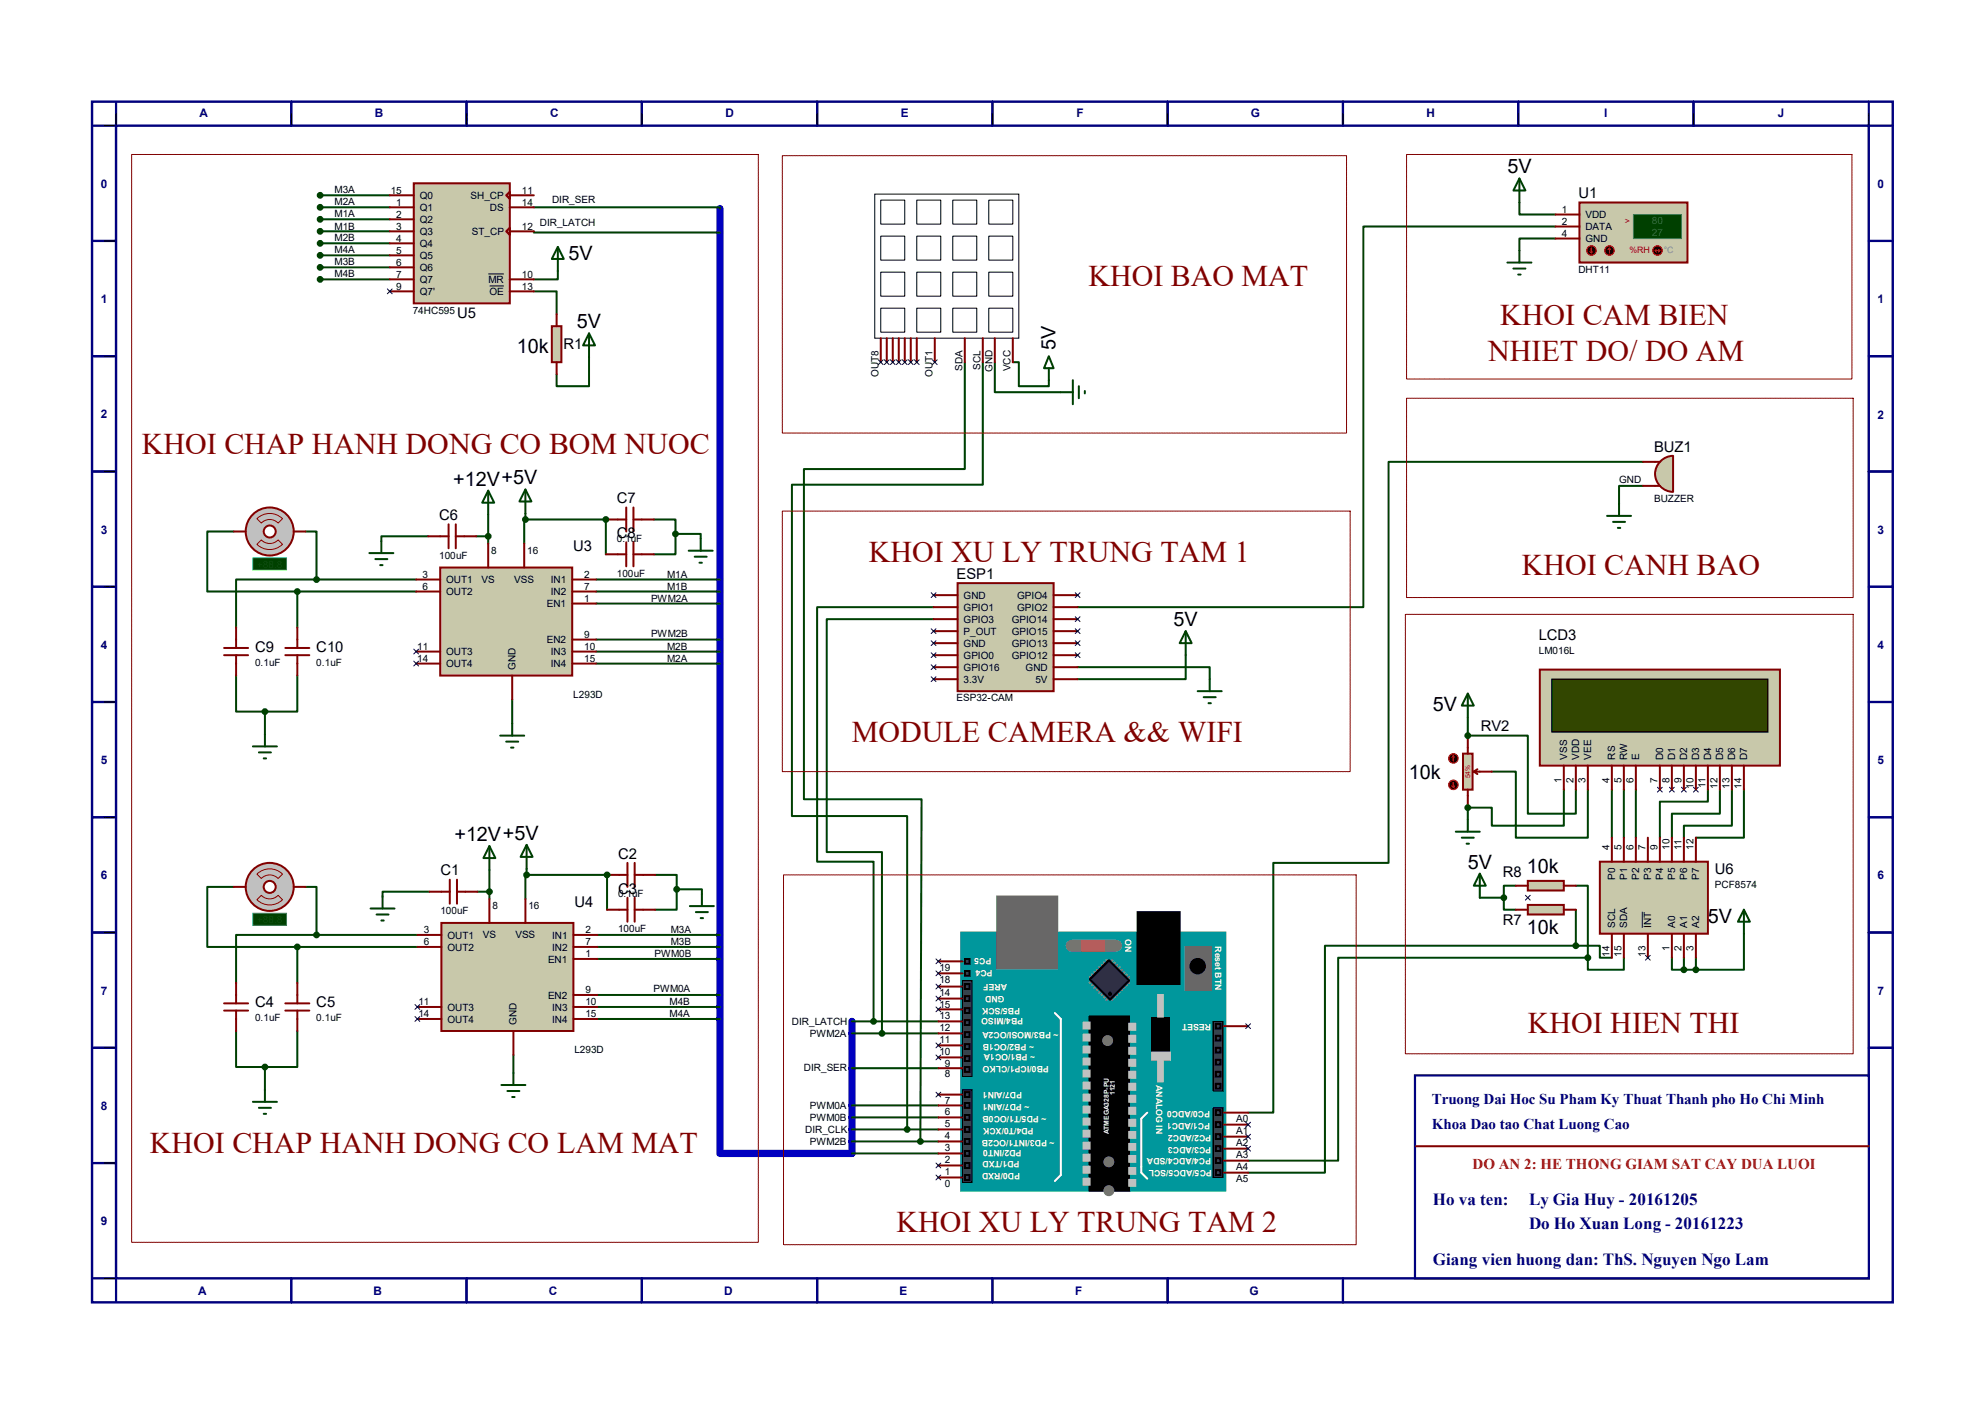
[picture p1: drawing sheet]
<svg xmlns="http://www.w3.org/2000/svg" width="420mm" height="297mm" viewBox="0 0 420 297" stroke-linecap="round" stroke-linejoin="round" font-family="sans-serif">
<path d="M19.5 21.5h381v254h-381zM24.6 26.6h370.8v243.8h-370.8z" fill="none" stroke="#000080" stroke-width=".51"/>
<g fill="none" stroke="#000080" stroke-width=".47">
<path d="M24.6 21.5v5.1h-5.1M61.6 21.5v5.1M98.7 21.5v5.1M135.8 21.5v5.1M172.9 21.5v5.1M210 21.5v5.1M247.1 21.5v5.1M284.1 21.5v5.1M321.2 21.5v5.1M358.3 21.5v5.1M395.4 21.5v5.1h5.1M19.5 51h5.1"/>
<path d="M395.4 51h5.1M19.5 75.4h5.1M395.4 75.4h5.1M19.5 99.7h5.1M395.4 99.7h5.1M19.5 124.1h5.1M395.4 124.1h5.1M19.5 148.5h5.1M395.4 148.5h5.1M19.5 172.9h5.1M395.4 172.9h5.1M19.5 197.3h5.1"/>
<path d="M395.4 197.3h5.1M19.5 221.7h5.1M395.4 221.7h5.1M19.5 246h5.1M19.5 270.4h5.1v5.1M61.6 270.4v5.1M98.7 270.4v5.1M135.8 270.4v5.1M172.9 270.4v5.1M210 270.4v5.1M247.1 270.4v5.1M284.1 270.4v5.1"/>
</g>
<g fill="none" stroke="#000" stroke-width=".21">
<path d="M22 26.6h2.3M24.6 24v2.3M61.6 24l.1 2.3M98.7 24l.1 2.3M135.8 24v2.3M172.9 24v2.3M210 24v2.3M247.1 24v2.3M284.1 24l.1 2.3M321.2 24l.1 2.3M358.3 24l.1 2.3M395.4 24v2.3"/>
<path d="M22 51h2.3M22 75.4h2.3M22 99.7h2.3M22 124.1h2.3M22 148.5h2.3M22 172.9h2.3M22 197.3h2.3M22 221.7h2.3M22 246h2.3M22 270.4h2.3"/>
</g>
<path d="M152.3 44.1v199.9h28v-27.9" fill="none" stroke="#0000c0" stroke-width="1.5"/>
<g fill="none" stroke="#004000" stroke-width=".42">
<path d="M67.7 41.3h14.8M67.7 43.9h14.8M67.7 46.4h14.8M67.7 48.9h14.8M67.7 51.5h14.8M67.7 54h14.8M67.7 56.6h14.8M67.7 59.1h14.8M118 57.3v1.8h-5.1M321.5 42.8v2.6h7.6M329.1 47.9h-40.6v80.5h-60.5M329.1 50.5h-7.6v2.5"/>
<path d="M112.9 61.6h4.9v4.9M124.6 75.6v6.1h-6.8v-2.5M210.5 76.6v6.4h14M214.3 76.6h1.3v5.1h6.3v-1.3M347.6 97.7h-53.8v84.8h-24.4v52.9h-5.3M347.6 102.8h-5v3.8M250.9 138.6v5.1h-22.9M228 141.1h27.9v2.6M128.4 185.1v7.3M108.6 223.2v3.8"/>
</g>
<circle cx="128.4" cy="185.1" r=".21" fill="#004000"/>
<g fill="none" stroke="#004000" stroke-width=".42">
<path d="M128.2 109.9v7.4M108.4 148v5.1M49.4 187.6h-5.5v12.7h19M64.7 187.6h2.3v10.2M67 197.8h-17v10.1M67 197.8h21.3M90.8 188.6h-9.9v1.1M101 188.6h2.5M103.5 184.1v6.1M111.4 185.1h-.2v5.1M111.4 185.1h17M111.4 183.8v1.3"/>
<path d="M138.6 185.1h4.6v3M143.2 188.1v4.3h-4.6M143.2 188.1h5.3v1M50 218.1v7.6h6M62.9 218.1v7.6h-6.9M62.9 200.3h25.4M62.9 200.3v7.6M56 225.7v4.8"/>
</g>
<circle cx="128.2" cy="109.9" r=".21" fill="#004000"/>
<g fill="none" stroke="#004000" stroke-width=".42">
<path d="M49.4 112.4h-5.5v12.7h19M64.7 112.4h2.3v10.2M90.6 113.5h-9.9v1M100.8 113.5h2.5M103.3 108.9v6.1M111.2 109.9h-.3v5.1M111.2 109.9h17M111.2 108.6v1.3M138.3 109.9h4.6v3M142.9 112.9v4.4h-4.6M142.9 112.9h5.4v1.1M62.9 125.1h25.2"/>
<path d="M62.9 125.1v7.7M67 122.6h-17v10.2M67 122.6h21.1M50 142.9v7.6h6M56 150.5v4.9M62.9 142.9v7.6h-6.9M310.6 151.8v3.8M313.1 189.9h5.1M318.2 189.9v2.5h2.5M320.7 187.4h-2.5v2.5"/>
</g>
<circle cx="310.6" cy="155.6" r=".21" fill="#004000"/>
<path d="M310.6 170.9v2.5" fill="none" stroke="#004000" stroke-width=".42"/>
<circle cx="310.6" cy="170.9" r=".21" fill="#004000"/>
<g fill="none" stroke="#004000" stroke-width=".42">
<path d="M112.9 48.9v.3h39.4M112.9 43.9h39.4v.2M204.1 76.6v22.6h-34v69.9h24.9l-.3 72.4M207.9 76.6v25.9h-40.3v70.1h24.3v66.3M126.2 122.6h26.1M126.2 137.8h26.1M126.2 135.3h26.1M126.2 127.7h26.1M126.2 125.1h26.1M197.5 131h-22.6v49.3h11.7v38.3M197.5 128.4h-24.6v53.9h11.9v33.8M126.2 140.4h26.1"/>
<path d="M310.6 155.6h12.7v16.5h10.1v-5.1M315.6 163.2h5.1v14h15.3v-10.2M330.9 167v7.7h-15.3v-3.8h-5M341 167v10.2M343.6 167v10.2M346.1 167v10.2M361.4 167v2.6h-10.2v7.6M363.9 167v5.1h-10.2v5.1M366.4 167v7.7h-10.1v2.5M369 167v10.2h-10.2M126.4 197.8h25.9M333.4 187.4h2.6v15.2"/>
<path d="M333.4 192.4v7.7M369 197.5v7.6h-10.2M126.4 200.3h25.9M126.4 202.9h25.9M126.4 210.5h25.9M126.4 213h25.9M126.4 215.6h25.9M180.3 218.6h18.2M180.3 216.1h18.2M333.4 200.1h5.1v2.5h2.5M333.4 200.1h-53.1v48h-16.2M336 202.6v2.5h7.6v-2.5"/>
<path d="M336 202.6h-52.9v42.9h-19M353.7 202.6v2.5h2.6M356.3 202.6v2.5M356.3 205.1h2.5M358.8 202.6v2.5M180.3 226h18.2M180.3 233.8h18.2M180.3 236.4h18.2M180.3 238.9h18.2M180.3 244h18.2M180.3 241.5h18.2"/>
</g>
<path d="M202.6 123.4h20.3v22.8h-20.3z" fill="#c8c8aa" stroke="#800000" stroke-width=".42"/>
<g fill="none" stroke="#800000" stroke-width=".42">
<path d="M197.5 125.9h5.1M197.5 128.4h5.1M197.5 131h5.1M197.5 133.5h5.1M197.5 136.1h5.1M197.5 138.6h5.1M222.9 125.9h5.1M222.9 128.4h5.1M222.9 131h5.1M222.9 133.5h5.1M222.9 136.1h5.1M222.9 138.6h5.1"/>
<path d="M197.5 141.1h5.1M197.5 143.7h5.1M222.9 141.1h5.1M222.9 143.7h5.1"/>
</g>
<path d="M334.2 42.8h22.8v12.7h-22.8z" fill="#c8c8aa" stroke="#800000" stroke-width=".42"/>
<path d="M345.6 45.4h10.2v5.1h-10.2z" fill="#004000" stroke="#0f0" stroke-width=".21"/>
<path d="M329.1 47.9h5.1M329.1 45.4h5.1M329.1 50.5h5.1" fill="none" stroke="#800000" stroke-width=".42"/>
<circle cx="340.5" cy="53" r="1.02" fill="#400000" stroke="#f00" stroke-width=".21"/>
<path d="M340.5 52.5l-.2 .2M340.5 52.5l.3 .2M340.5 52.5v1" fill="none" stroke="#f00" stroke-width=".21"/>
<circle cx="336.7" cy="53" r="1.02" fill="#400000" stroke="#f00" stroke-width=".21"/>
<path d="M336.5 53.3l.2 .2M336.7 52.5v1M337 53.3l-.3 .2" fill="none" stroke="#f00" stroke-width=".21"/>
<circle cx="350.7" cy="53" r="1.02" fill="#400000" stroke="#f00" stroke-width=".21"/>
<path d="M350.2 53h1M350.2 53l.2 .3M350.4 52.7l-.2 .3M350.9 52.7l.3 .3M351.2 53l-.3 .3" fill="none" stroke="#f00" stroke-width=".21"/>
<path d="M321.5 37.8l1.2 2.5h-2.5zM321.5 37.8v5M318.9 55.5h5.1M320.2 56.8h2.5M321.2 58.1h.5M321.5 53v2.5M250.9 133.5l1.2 2.6h-2.5zM250.9 133.5v5.1M253.4 146.2h5.1M254.7 147.5h2.5M255.7 148.8h.5M255.9 143.7v2.5" fill="none" stroke="#004000" stroke-width=".42"/>
<path d="M351.3 97.6a3.8 3.8 0 0 1 2.7-1.2v7.7a3.8 3.8 0 0 1-3.5-2.4 3.8 3.8 0 0 1 .8-4.1z" fill="#c8c8aa" stroke="#800000" stroke-width=".42"/>
<g fill="none" stroke="#800000" stroke-width=".42">
<path d="M186.4 71.5v5.1M187.6 71.5v5.1M188.9 71.5v5.1M190.2 71.5v5.1M191.4 71.5v5.1M192.7 71.5v5.1M194 71.5v5.1M197.8 71.5v5.1M204.1 71.5v5.1M207.9 71.5v5.1M210.5 71.5v5.1M214.3 71.5v5.1"/>
<path d="M347.6 97.7h3.6M347.6 102.8h3.6"/>
</g>
<path d="M221.9 75.4l1 2.5h-2zM221.9 77.9v2.5M224.5 83h2.5M227 80.4v5.1M228.3 81.7v2.5M229.5 82.7v.5M340 109.1h5.1M341.3 110.4h2.5M342.3 111.7h.5M342.6 106.6v2.5" fill="none" stroke="#004000" stroke-width=".42"/>
<g fill="none" stroke="#000" stroke-width=".21">
<path d="M185.1 41.1h30.5v30.4h-30.5zM186.4 57.6h5v5.1h-5zM186.4 42.3h5v5.1h-5zM186.4 50h5v5h-5zM194 42.3h5.1v5.1h-5.1zM194 57.6h5.1v5.1h-5.1zM194 50h5.1v5h-5.1zM201.6 42.3h5.1v5.1h-5.1zM201.6 50h5.1v5h-5.1zM201.6 57.6h5.1v5.1h-5.1zM209.2 42.3h5.1v5.1h-5.1zM209.2 50h5.1v5h-5.1z"/>
<path d="M209.2 57.6h5.1v5.1h-5.1zM186.4 65.2h5v5.1h-5zM194 65.2h5.1v5.1h-5.1zM201.6 65.2h5.1v5.1h-5.1zM209.2 65.2h5.1v5.1h-5.1z"/>
</g>
<path d="M203.4 197.3h55.8v54.6h-55.8z" fill="#00979c" stroke="#00979c" stroke-width=".42"/>
<g fill="#686767" stroke="#686767" stroke-width=".42">
<path d="M211 189.7h12.7v15.2h-12.7z"/>
<path d="M250.9 200.3h5.3v9.2h-5.3z"/>
</g>
<g fill="#000" stroke="#000" stroke-width=".42">
<path d="M240.7 193h8.9v15.2h-8.9zM230.5 215.1h8.4v36.8h-8.4zM243.8 215.3h3.5v8.9h-3.5z"/>
<circle cx="253.4" cy="204.4" r="1.52"/>
</g>
<path d="M223.2 214.3l1.3 1.3v33l-1.3 1.3M242.7 235.4l-1.2 1.2v11.5l1.2 1.2" fill="none" stroke="#fff" stroke-width=".42"/>
<g fill="#c0c0c0" stroke="#c0c0c0" stroke-width=".42">
<path d="M229.3 216.3h1.2v1.3h-1.2z"/>
<path d="M229.3 218.9h1.2v1.2h-1.2z"/>
<path d="M229.3 221.4h1.2v1.3h-1.2z"/>
<path d="M229.3 223.9h1.2v1.3h-1.2z"/>
<path d="M229.3 226.5h1.2v1.3h-1.2z"/>
<path d="M229.3 229h1.2v1.3h-1.2z"/>
<path d="M229.3 231.6h1.2v1.2h-1.2z"/>
<path d="M229.3 234.1h1.2v1.3h-1.2z"/>
<path d="M229.3 236.6h1.2v1.3h-1.2z"/>
<path d="M229.3 239.2h1.2v1.3h-1.2z"/>
<path d="M229.3 241.7h1.2v1.3h-1.2z"/>
<path d="M229.3 244.3h1.2v1.2h-1.2z"/>
<path d="M229.3 246.8h1.2v1.3h-1.2z"/>
<path d="M229.3 249.3h1.2v1.3h-1.2z"/>
<path d="M238.9 216.6h1.3v1.2h-1.3z"/>
<path d="M238.9 219.1h1.3v1.3h-1.3z"/>
<path d="M238.9 221.7h1.3v1.2h-1.3z"/>
<path d="M238.9 224.2h1.3v1.3h-1.3z"/>
<path d="M238.9 226.7h1.3v1.3h-1.3z"/>
<path d="M238.9 229.3h1.3v1.2h-1.3z"/>
<path d="M238.9 231.8h1.3v1.3h-1.3z"/>
<path d="M238.9 234.4h1.3v1.2h-1.3z"/>
<path d="M238.9 236.9h1.3v1.3h-1.3z"/>
<path d="M238.9 239.4h1.3v1.3h-1.3z"/>
<path d="M238.9 242h1.3v1.2h-1.3z"/>
<path d="M238.9 244.5h1.3v1.3h-1.3z"/>
<path d="M238.9 247.1h1.3v1.2h-1.3z"/>
<path d="M238.9 249.6h1.3v1.3h-1.3z"/>
<path d="M243.8 222.7h3.8v1.5h-3.8z"/>
<path d="M245 210.5h1v4.6h-1z"/>
<path d="M245 224.2h1v4.6h-1z"/>
</g>
<path d="M226.7 200.1h9.4" fill="none" stroke="#757575" stroke-width="2.5"/>
<path d="M229 199.1h4.6v2h-4.6z" fill="#ff8000" stroke="#ff8000" stroke-width=".42"/>
<g fill="none" stroke="#808080" stroke-width=".47">
<path d="M230.5 206.7l.6 .5M231.1 207.4l-.6 .5M231.1 206.2l.5 .5M231.6 207.9l-.5 .5M231.6 205.7l.5 .5M232.1 208.4l-.5 .6M232.1 205.1l.5 .6M232.6 209l-.5 .5M232.6 204.6l.5 .5M233.1 209.5l-.5 .5M233.1 204.1l.5 .5M233.6 210l-.5 .5"/>
<path d="M233.6 203.6l.5 .5M234.1 210.5l-.5 .5M234.1 203.1l.5 .5M234.6 211l-.5 .5M234.9 211l.5 .5M235.4 203.1l-.5 .5M235.4 210.5l.5 .5M235.9 203.6l-.5 .5M235.9 210l.5 .5M236.4 204.1l-.5 .5M236.4 209.5l.5 .5M236.9 204.6l-.5 .5"/>
<path d="M236.9 209l.5 .5M237.4 205.1l-.5 .6M237.4 208.4l.5 .6M237.9 205.7l-.5 .5M237.9 207.9l.5 .5M238.4 206.2l-.5 .5M238.4 207.4l.5 .5M238.9 206.7l-.5 .5"/>
</g>
<path d="M230.5 207.2l4.1-4.1 4.3 4.3-4 4.1z" fill="#2c2c2c" stroke="#000" stroke-width=".42"/>
<circle cx="234.9" cy="210.2" r=".3" fill="#000" stroke="#000" stroke-width=".21"/>
<path d="M203.6 207.4h2.1v20.4h-2.1z" fill="#464646" stroke="#000" stroke-width=".25"/>
<circle cx="234.6" cy="245.8" r="1.06" fill="#757575" stroke="#757575" stroke-width=".21"/>
<g fill="#464646" stroke="#000" stroke-width=".42">
<path d="M204.1 208.2h1v1h-1z"/>
<path d="M204.1 213.3h1v1h-1z"/>
<path d="M204.1 215.8h1v1h-1z"/>
<path d="M204.1 218.4h1v1h-1z"/>
<path d="M204.1 220.9h1v1h-1z"/>
<path d="M204.1 223.4h1v1.1h-1z"/>
<path d="M204.1 210.7h1v1.1h-1z"/>
<path d="M204.1 225.7h1v1h-1z"/>
</g>
<g fill="#757575" stroke="#757575" stroke-width=".21">
<circle cx="234.4" cy="220.1" r="1.06"/>
<circle cx="234.6" cy="251.9" r="1.06"/>
</g>
<g fill="#464646" stroke="#000" stroke-width=".25">
<path d="M256.7 216.1h2v14.7h-2z"/>
<path d="M203.6 230.5h2.1v19.6h-2.1z"/>
<path d="M256.7 234.4h2v14.7h-2z"/>
</g>
<g fill="#464646" stroke="#000" stroke-width=".42">
<path d="M257.2 219.1h1v1h-1z"/>
<path d="M257.2 224.2h1v1h-1z"/>
<path d="M257.2 229.3h1v1h-1z"/>
<path d="M257.2 226.7h1v1.1h-1z"/>
<path d="M257.2 221.7h1v1h-1z"/>
<path d="M257.2 216.6h1v1h-1z"/>
<path d="M204.1 231.1h1v1h-1z"/>
<path d="M204.1 233.3h1v1.1h-1z"/>
<path d="M204.1 235.9h1v1h-1z"/>
<path d="M204.1 238.4h1v1h-1z"/>
<path d="M204.1 241h1v1h-1z"/>
<path d="M204.1 243.5h1v1h-1z"/>
<path d="M204.1 246h1v1.1h-1z"/>
<path d="M204.1 248.6h1v1h-1z"/>
<path d="M257.2 234.9h1v1h-1z"/>
<path d="M257.2 237.4h1v1h-1z"/>
<path d="M257.2 239.9h1v1.1h-1z"/>
<path d="M257.2 242.5h1v1h-1z"/>
<path d="M257.2 245h1v1h-1z"/>
<path d="M257.2 247.6h1v1h-1z"/>
<path d="M204.1 205.4h1v1h-1z"/>
<path d="M204.1 202.9h1v1h-1z"/>
</g>
<g fill="none" stroke="#800000" stroke-width=".42">
<path d="M198.5 218.6h5.1M198.5 216.1h5.1M198.5 213.5h5.1M198.5 208.7h5.1M198.5 211.2h5.1M198.5 205.9h5.1M198.5 203.4h5.1M259 217.1h5.1M198.5 238.9h5.1M198.5 236.4h5.1M198.5 233.8h5.1M198.5 231.6h5.1"/>
<path d="M198.5 226h5.1M198.5 223.7h5.1M198.5 221.1h5.1M259 237.9h5.1M259 235.4h5.1M198.5 249.1h5.1M198.5 246.5h5.1M198.5 244h5.1M198.5 241.5h5.1M259 248.1h5.1M259 245.5h5.1M259 243h5.1"/>
<path d="M259 240.5h5.1"/>
</g>
<path d="M93.4 195.2h27.9v22.9h-27.9z" fill="#c8c8aa" stroke="#800000" stroke-width=".42"/>
<g fill="none" stroke="#800000" stroke-width=".42">
<path d="M88.3 197.8h5.1M103.5 190.2v5M111.2 190.2v5M121.3 197.8h5.1M88.3 200.3h5.1M88.3 213h5.1M88.3 215.6h5.1M108.6 218.1v5.1M121.3 200.3h5.1M121.3 213h5.1M121.3 215.6h5.1M121.3 202.9h5.1"/>
<path d="M121.3 210.5h5.1"/>
</g>
<path d="M87.5 38.8h20.4v25.4h-20.4z" fill="#c8c8aa" stroke="#800000" stroke-width=".42"/>
<g fill="none" stroke="#800000" stroke-width=".42">
<path d="M82.5 41.3h5M82.5 43.9h5M82.5 46.4h5M82.5 48.9h5M82.5 51.5h5M82.5 54h5M82.5 56.6h5M82.5 59.1h5M107.1 41.3l.8-.7v1.5zM107.1 48.9l.8-.7v1.5zM107.9 41.3h5M107.9 43.9h5"/>
<path d="M107.9 48.9h5M107.9 59.1h5M82.5 61.6h5M107.9 61.6h5"/>
</g>
<path d="M103.3 58h3.3M103.6 60.5h3" fill="none" stroke="#000" stroke-width=".21"/>
<g fill="#004000" stroke="#004000" stroke-width=".42">
<circle cx="67.7" cy="41.3" r=".51"/>
<circle cx="67.7" cy="43.9" r=".51"/>
<circle cx="67.7" cy="46.4" r=".51"/>
<circle cx="67.7" cy="48.9" r=".51"/>
<circle cx="67.7" cy="51.5" r=".51"/>
<circle cx="67.7" cy="54" r=".51"/>
<circle cx="67.7" cy="56.6" r=".51"/>
<circle cx="67.7" cy="59.1" r=".51"/>
</g>
<path d="M118 52.2l1.3 2.6h-2.5zM118 52.2v5.1" fill="none" stroke="#004000" stroke-width=".42"/>
<path d="M116.8 69h2v7.6h-2z" fill="#c8c8aa" stroke="#800000" stroke-width=".42"/>
<g fill="none" stroke="#800000" stroke-width=".42">
<path d="M117.8 66.5v2.5M117.8 76.6v2.6M90.8 188.6h4.4M95.2 186.1v5.1M96.7 186.1v5.1M96.7 188.6h4.3M128.4 185.1h4.4M128.4 192.4h4.4M132.8 182.5v5.1M132.8 189.9v5.1M134.3 182.5v5.1M134.3 189.9v5.1"/>
<path d="M134.3 185.1h4.3M134.3 192.4h4.3M47.4 213.8h5.1M47.4 212.3h5.1M50 207.9v4.4M50 213.8v4.3M60.4 213.8h5M60.4 212.3h5M62.9 207.9v4.4M62.9 213.8v4.3"/>
</g>
<g fill="none" stroke="#004000" stroke-width=".42">
<path d="M124.6 70.5l1.3 2.6h-2.5zM124.6 70.5v5.1M103.5 179l1.3 2.5h-2.5zM103.5 179v5.1M111.4 178.7l1.3 2.6h-2.5zM111.4 178.7v5.1M78.4 192.2h5.1M79.7 193.5h2.5M80.7 194.7h.5M80.9 189.7v2.5M146 191.7h5M147.2 193h2.6"/>
<path d="M148.3 194.2h.5M148.5 189.1v2.6M53.5 233.1h5.1M54.8 234.4h2.5M55.8 235.6h.5M56 230.5v2.6M106.1 229.5h5.1M107.4 230.8h2.5M108.4 232.1h.5M108.6 227v2.5"/>
</g>
<g fill="#004000" stroke="#004000" stroke-width=".42">
<circle cx="128.4" cy="185.1" r=".51"/>
<circle cx="143.2" cy="188.1" r=".51"/>
<circle cx="111.4" cy="185.1" r=".51"/>
<circle cx="103.5" cy="188.6" r=".51"/>
<circle cx="56" cy="225.7" r=".51"/>
</g>
<path d="M87.8 212.5l1 1M87.8 215.1l1 1M88.8 212.5l-1 1M88.8 215.1l-1 1" fill="none" stroke="#000040" stroke-width=".21"/>
<path d="M53.5 193.2h7.1v2.5h-7.1z" fill="#004000" stroke="#0f0" stroke-width=".21"/>
<circle cx="57.1" cy="187.6" r="5.1" fill="#c0c0c0" stroke="#800000" stroke-width=".42"/>
<path d="M54.4 184.9a3.9 3.9 0 0 1 5.4 0l-1 .9a2.46 2.46 0 0 0-3.5 0zM55.3 189.4a2.46 2.46 0 0 0 3.5 0l1 .9a3.9 3.9 0 0 1-5.4 0z" fill="none" stroke="#800000" stroke-width=".21"/>
<circle cx="57.1" cy="187.6" r="1.27" fill="#fff" stroke="#800000" stroke-width=".42"/>
<path d="M49.4 187.6h2.6M62.1 187.6h2.6" fill="none" stroke="#800000" stroke-width=".42"/>
<g fill="#004000" stroke="#004000" stroke-width=".42">
<circle cx="67" cy="197.8" r=".51"/>
<circle cx="62.9" cy="200.3" r=".51"/>
</g>
<path d="M93.1 120.1h28v22.8h-28z" fill="#c8c8aa" stroke="#800000" stroke-width=".42"/>
<g fill="none" stroke="#800000" stroke-width=".42">
<path d="M90.6 113.5h4.3M94.9 110.9v5.1M96.4 110.9v5.1M96.4 113.5h4.4M103.3 115v5.1M110.9 115v5.1M128.2 109.9h4.3M128.2 117.3h4.3M132.5 107.4v5M132.5 114.7v5.1M134 107.4v5M134 114.7v5.1"/>
<path d="M134 109.9h4.3M134 117.3h4.3M47.4 138.6h5.1M47.4 137.1h5.1M50 132.8v4.3M50 138.6v4.3M60.4 138.6h5M60.4 137.1h5M62.9 132.8v4.3M62.9 138.6v4.3M88.1 122.6h5M88.1 125.1h5"/>
<path d="M88.1 137.8h5M121.1 122.6h5.1M121.1 125.1h5.1M121.1 137.8h5.1M121.1 127.7h5.1M121.1 135.3h5.1M88.1 140.4h5M108.4 142.9v5.1M121.1 140.4h5.1"/>
</g>
<g fill="none" stroke="#004000" stroke-width=".42">
<path d="M78.1 117h5.1M79.4 118.3h2.6M80.4 119.5h.5M80.7 114.5v2.5M103.3 103.8l1.3 2.5h-2.6zM103.3 103.8v5.1M111.2 103.5l1.2 2.6h-2.5zM111.2 103.5v5.1M145.7 116.5h5.1M147 117.8h2.5M148 119h.5M148.3 114v2.5"/>
<path d="M53.5 157.9h5.1M54.8 159.2h2.5M56 155.4v2.5M105.8 155.6h5.1M107.1 156.9h2.5M108.1 158.2h.5M108.4 153.1v2.5M55.8 160.4h.5"/>
</g>
<g fill="#004000" stroke="#004000" stroke-width=".42">
<circle cx="128.2" cy="109.9" r=".51"/>
<circle cx="142.9" cy="112.9" r=".51"/>
<circle cx="111.2" cy="109.9" r=".51"/>
<circle cx="103.3" cy="113.5" r=".51"/>
<circle cx="56" cy="150.5" r=".51"/>
</g>
<path d="M87.5 137.3l1.1 1M87.5 139.9l1.1 1M88.6 137.3l-1.1 1M88.6 139.9l-1.1 1" fill="none" stroke="#000040" stroke-width=".21"/>
<path d="M53.5 118h7.1v2.6h-7.1z" fill="#004000" stroke="#0f0" stroke-width=".21"/>
<circle cx="57.1" cy="112.4" r="5.1" fill="#c0c0c0" stroke="#800000" stroke-width=".42"/>
<path d="M54.4 109.7a3.9 3.9 0 0 1 5.4 0l-1 1a2.46 2.46 0 0 0-3.5 0zM55.3 114.2a2.46 2.46 0 0 0 3.5 0l1 .9a3.9 3.9 0 0 1-5.4 0z" fill="none" stroke="#800000" stroke-width=".21"/>
<circle cx="57.1" cy="112.4" r="1.27" fill="#fff" stroke="#800000" stroke-width=".42"/>
<path d="M49.4 112.4h2.6M62.1 112.4h2.6" fill="none" stroke="#800000" stroke-width=".42"/>
<g fill="#004000" stroke="#004000" stroke-width=".42">
<circle cx="67" cy="122.6" r=".51"/>
<circle cx="62.9" cy="125.1" r=".51"/>
</g>
<g fill="none" stroke="#000040" stroke-width=".21">
<path d="M82 61.1l1 1M83 61.1l-1 1M185.8 76.1l1.1 1M186.9 76.1l-1.1 1M187.1 76.1l1 1M188.1 76.1l-1 1M188.4 76.1l1 1M189.4 76.1l-1 1M189.7 76.1l1 1M190.7 76.1l-1 1M190.9 76.1l1 1M191.9 76.1l-1 1"/>
<path d="M192.2 76.1l1 1M193.2 76.1l-1 1M193.5 76.1l1 1M194.5 76.1l-1 1M197.3 76.1l1 1M198.3 76.1l-1 1M197 125.4l1 1M197 133l1 1M197 135.6l1 1M197 138.1l1 1M198 125.4l-1 1M198 133l-1 1"/>
<path d="M198 135.6l-1 1M198 138.1l-1 1M227.5 125.4l1 1M228.5 125.4l-1 1M197 140.6l1 1M197 143.2l1 1M198 140.6l-1 1M198 143.2l-1 1M198 213l1.1 1M198 210.7l1.1 1.1M198 208.2l1.1 1M198 205.4l1.1 1"/>
<path d="M198 202.9l1.1 1M199.1 213l-1.1 1M199.1 210.7l-1.1 1.1M199.1 208.2l-1.1 1M199.1 205.4l-1.1 1M199.1 202.9l-1.1 1M263.6 216.6l1 1M264.6 216.6l-1 1M198 231.1l1.1 1M198 223.2l1.1 1M198 220.6l1.1 1.1M199.1 231.1l-1.1 1"/>
<path d="M199.1 223.2l-1.1 1M199.1 220.6l-1.1 1.1M263.6 239.9l1 1.1M263.6 237.4l1 1M264.6 239.9l-1 1.1M264.6 237.4l-1 1M198 248.6l1.1 1M198 246l1.1 1.1M199.1 248.6l-1.1 1M199.1 246l-1.1 1.1M263.6 242.5l1 1M264.6 242.5l-1 1"/>
</g>
<path d="M299.4 227.5h96v42.9h-96z" fill="#fff" stroke="#000080" stroke-width=".47"/>
<path d="M299.6 242.5h95.8" fill="none" stroke="#800000" stroke-width=".42"/>
<path d="M338.5 182.3h22.9v15.2h-22.9z" fill="#c8c8aa" stroke="#800000" stroke-width=".42"/>
<g fill="none" stroke="#800000" stroke-width=".42">
<path d="M341 177.2v5.1M343.6 177.2v5.1M346.1 177.2v5.1M348.7 177.2v5.1M351.2 177.2v5.1M353.7 177.2v5.1M356.3 177.2v5.1M358.8 177.2v5.1M341 197.5v5.1M343.6 197.5v5.1M348.7 197.5v5.1M353.7 197.5v5.1"/>
<path d="M356.3 197.5v5.1M358.8 197.5v5.1"/>
</g>
<path d="M347.5 192.9v3.4" fill="none" stroke="#000" stroke-width=".21"/>
<path d="M313.1 184.8l1.3 2.6h-2.6zM313.1 184.8v5.1M369 192.4l1.2 2.6h-2.5zM369 192.4v5.1" fill="none" stroke="#004000" stroke-width=".42"/>
<path d="M323.3 191.4h7.6v2.1h-7.6z" fill="#c8c8aa" stroke="#800000" stroke-width=".42"/>
<path d="M320.7 192.4h2.6M330.9 192.4h2.5" fill="none" stroke="#800000" stroke-width=".42"/>
<circle cx="318.2" cy="189.9" r=".51" fill="#004000" stroke="#004000" stroke-width=".42"/>
<path d="M323.3 186.4h7.6v2h-7.6z" fill="#c8c8aa" stroke="#800000" stroke-width=".42"/>
<path d="M320.7 187.4h2.6M330.9 187.4h2.5" fill="none" stroke="#800000" stroke-width=".42"/>
<path d="M310.6 146.7l1.2 2.6h-2.5zM310.6 146.7v5.1M308 175.9h5.1M309.3 177.2h2.5M310.3 178.5h.5M310.6 173.4v2.5" fill="none" stroke="#004000" stroke-width=".42"/>
<path d="M309.5 159.4h2.1v7.6h-2.1z" fill="#c8c8aa" stroke="#800000" stroke-width=".42"/>
<path d="M310.6 155.6v3.8M310.6 167v3.9M311.8 163.2l.8 .5M311.8 163.2h3.8M312.6 162.7l-.8 .5" fill="none" stroke="#800000" stroke-width=".42"/>
<circle cx="307.5" cy="160.4" r="1.02" fill="#400000" stroke="#f00" stroke-width=".21"/>
<path d="M307.5 159.9l-.2 .3M307.5 159.9l.3 .3M307.5 159.9v1.1" fill="none" stroke="#f00" stroke-width=".21"/>
<circle cx="307.5" cy="166" r="1.02" fill="#400000" stroke="#f00" stroke-width=".21"/>
<path d="M307.3 166.3l.2 .2M307.5 165.5v1M307.8 166.3l-.3 .2" fill="none" stroke="#f00" stroke-width=".21"/>
<g fill="#004000" stroke="#004000" stroke-width=".42">
<circle cx="310.6" cy="155.6" r=".51"/>
<circle cx="310.6" cy="170.9" r=".51"/>
<circle cx="356.3" cy="205.1" r=".51"/>
<circle cx="358.8" cy="205.1" r=".51"/>
<circle cx="336" cy="202.6" r=".51"/>
<circle cx="333.4" cy="200.1" r=".51"/>
</g>
<path d="M350.7 166.5l1 1.1M351.7 166.5l-1 1.1M353.2 166.5l1 1.1M354.2 166.5l-1 1.1M355.8 166.5l1 1.1M356.8 166.5l-1 1.1M358.3 166.5l1 1.1M359.3 166.5l-1 1.1M322.7 189.4l1.1 1M323.8 189.4l-1.1 1M348.1 202.1l1.1 1M349.2 202.1l-1.1 1" fill="none" stroke="#000040" stroke-width=".21"/>
<path d="M325.8 141.6h50.8v20.4h-50.8z" fill="#c8c8aa" stroke="#800000" stroke-width=".42"/>
<path d="M328.3 143.7h45.8v11.2h-45.8z" fill="#324600" stroke="#000" stroke-width=".25"/>
<g fill="none" stroke="#800000" stroke-width=".42">
<path d="M330.9 162v5M333.4 162v5M336 162v5M341 162v5M343.6 162v5M346.1 162v5M351.2 162v5M353.7 162v5M356.3 162v5M358.8 162v5M361.4 162v5M363.9 162v5"/>
<path d="M366.4 162v5M369 162v5"/>
</g>
<path d="M27.9 32.7h132.5v230.1h-132.5zM165.5 32.9h119.4v58.7h-119.4zM297.6 32.7h94.2v47.5h-94.2zM297.6 84.2h94.5v42.2h-94.5zM165.5 108.1h120.2v55.1h-120.2zM297.3 130h94.8v92.9h-94.8zM165.8 185.1h121.1v78.2h-121.1z" fill="none" stroke="#800000" stroke-width=".21" stroke-dasharray=".4 .1"/>
<g fill="#004000" stroke="#004000" stroke-width=".42">
<circle cx="186.6" cy="218.6" r=".51"/>
<circle cx="184.8" cy="216.1" r=".51"/>
<circle cx="194.7" cy="241.5" r=".51"/>
<circle cx="191.9" cy="238.9" r=".51"/>
</g>
<path d="M227.5 130.5l1 1M227.5 133l1 1M227.5 135.6l1 1M227.5 138.1l1 1M228.5 130.5l-1 1M228.5 133l-1 1M228.5 135.6l-1 1M228.5 138.1l-1 1" fill="none" stroke="#000040" stroke-width=".21"/>
<g font-size="6.3" fill="#800000">
<text x="230.3" y="60.5">KHOI BAO MAT</text>
<text x="317.4" y="68.8">KHOI CAM BIEN</text>
<text x="314.9" y="76.5">NHIET DO/ DO AM</text>
<text x="30" y="96">KHOI CHAP HANH DONG CO BOM NUOC</text>
<text x="183.8" y="118.9">KHOI XU LY TRUNG TAM 1</text>
<text x="322" y="121.7">KHOI CANH BAO</text>
<text x="180.3" y="157">MODULE CAMERA &amp;&amp; WIFI</text>
<text x="323.3" y="218.4">KHOI HIEN THI</text>
<text x="31.7" y="243.8">KHOI CHAP HANH DONG CO LAM MAT</text>
<text x="189.7" y="260.6">KHOI XU LY TRUNG TAM 2</text>
</g>
<g font-size="4.2">
<text x="318.9" y="36.7">5V</text>
<text x="120.3" y="55">5V</text>
<text x="122" y="69.5">5V</text>
<text x="109.3" y="74.6">10k</text>
<text x="223.3" y="74.1" transform="rotate(-90 223.3 74.1)">5V</text>
<text x="95.9" y="102.7">+12V+5V</text>
<text x="248.3" y="132.5">5V</text>
<text x="303.2" y="150.5">5V</text>
<text x="298.1" y="164.7">10k</text>
<text x="96.1" y="177.9">+12V+5V</text>
<text x="310.6" y="183.8">5V</text>
<text x="323" y="184.8">10k</text>
<text x="323" y="197.5">10k</text>
<text x="361.4" y="195.2">5V</text>
</g>
<g font-size="3.6" fill="#000080">
<text x="303.2" y="254.8">Ho va ten:</text>
<text x="323.5" y="254.8">Ly Gia Huy - 20161205</text>
<text x="323.5" y="259.9">Do Ho Xuan Long - 20161223</text>
<text x="303.2" y="267.5">Giang vien huong dan: ThS. Nguyen Ngo Lam</text>
</g>
<g font-size="3.2" fill="#000080">
<text x="302.9" y="233.6">Truong Dai Hoc Su Pham Ky Thuat Thanh pho Ho Chi Minh</text>
<text x="302.9" y="238.9">Khoa Dao tao Chat Luong Cao</text>
</g>
<text font-size="3.2" fill="#f00" x="311.6" y="247.3">DO AN 2: HE THONG GIAM SAT CAY DUA LUOI</text>
<g font-size="3.1">
<text x="334" y="42">U1</text>
<text x="96.7" y="67.4">U5</text>
<text x="119.3" y="73.9">R1</text>
<text x="350" y="95.5">BUZ1</text>
<text x="130.5" y="106.5">C7</text>
<text x="92.9" y="110">C6</text>
<text x="130.5" y="113.8">C8</text>
<text x="121.3" y="116.6">U3</text>
<text x="202.4" y="122.5">ESP1</text>
<text x="54" y="137.9">C9</text>
<text x="66.9" y="137.9">C10</text>
<text x="325.6" y="135.4">LCD3</text>
<text x="313.3" y="154.7">RV2</text>
<text x="93.2" y="185.2">C1</text>
<text x="130.8" y="181.7">C2</text>
<text x="318" y="185.5">R8</text>
<text x="362.8" y="184.9">U6</text>
<text x="121.5" y="191.8">U4</text>
<text x="130.8" y="189">C3</text>
<text x="318" y="195.6">R7</text>
<text x="54" y="213.1">C4</text>
<text x="66.9" y="213.1">C5</text>
</g>
<g font-size="2.5" fill="#000080">
<text x="42.2" y="24.7">A</text>
<text x="79.3" y="24.7">B</text>
<text x="116.4" y="24.7">C</text>
<text x="153.5" y="24.7">D</text>
<text x="190.6" y="24.7">E</text>
<text x="227.7" y="24.7">F</text>
<text x="264.6" y="24.7">G</text>
<text x="301.8" y="24.7">H</text>
<text x="339.4" y="24.7">I</text>
<text x="376.2" y="24.7">J</text>
<text x="21.3" y="39.7">0</text>
<text x="397.3" y="39.7">0</text>
<text x="21.3" y="64.1">1</text>
<text x="397.3" y="64.1">1</text>
<text x="21.3" y="88.5">2</text>
<text x="397.3" y="88.7">2</text>
<text x="21.3" y="112.9">3</text>
<text x="397.3" y="112.9">3</text>
<text x="21.3" y="137.2">4</text>
<text x="397.3" y="137.2">4</text>
<text x="21.3" y="161.6">5</text>
<text x="397.3" y="161.6">5</text>
<text x="21.3" y="186">6</text>
<text x="397.3" y="186">6</text>
<text x="21.3" y="210.4">7</text>
<text x="397.3" y="210.4">7</text>
<text x="21.3" y="234.8">8</text>
<text x="21.3" y="259.2">9</text>
<text x="42" y="273.9">A</text>
<text x="79" y="273.9">B</text>
<text x="116.1" y="273.9">C</text>
<text x="153.2" y="273.9">D</text>
<text x="190.3" y="273.9">E</text>
<text x="227.5" y="273.9">F</text>
<text x="264.4" y="273.9">G</text>
</g>
<g font-size="2.1">
<text x="70.8" y="40.7">M3A</text>
<text x="82.7" y="40.9">15</text>
<text x="110.4" y="40.9">11</text>
<text x="70.8" y="43.3">M2A</text>
<text x="70.8" y="45.8">M1A</text>
<text x="83.8" y="43.5">1</text>
<text x="83.8" y="46">2</text>
<text x="88.8" y="42.1">Q0</text>
<text x="88.8" y="44.6">Q1</text>
<text x="88.8" y="47.2">Q2</text>
<text x="99.6" y="42.1">SH_CP</text>
<text x="103.7" y="44.6">DS</text>
<text x="110.4" y="43.5">14</text>
<text x="114.2" y="47.8">DIR_LATCH</text>
<text x="116.8" y="43">DIR_SER</text>
<text x="330.5" y="47.5">2</text>
<text x="330.5" y="45">1</text>
<text x="335.4" y="46.1">VDD</text>
<text x="70.8" y="48.6">M1B</text>
<text x="70.8" y="50.9">M2B</text>
<text x="70.8" y="53.4">M4A</text>
<text x="83.8" y="48.6">3</text>
<text x="83.8" y="51.1">4</text>
<text x="83.8" y="53.6">5</text>
<text x="88.8" y="49.7">Q3</text>
<text x="88.8" y="52.2">Q4</text>
<text x="99.8" y="49.7">ST_CP</text>
<text x="110.4" y="48.6">12</text>
<text x="330.5" y="50.1">4</text>
<text x="335.4" y="48.7">DATA</text>
<text x="335.4" y="51.2">GND</text>
<text x="70.8" y="56">M3B</text>
<text x="70.8" y="58.5">M4B</text>
<text x="83.8" y="56.2">6</text>
<text x="83.8" y="58.7">7</text>
<text x="88.8" y="54.8">Q5</text>
<text x="88.8" y="57.3">Q6</text>
<text x="88.8" y="59.9">Q7</text>
<text x="103.3" y="59.9">MR</text>
<text x="110.4" y="58.7">10</text>
<text x="334" y="57.7">DHT11</text>
<text x="83.8" y="61.3">9</text>
<text x="88.8" y="62.4">Q7'</text>
<text x="103.5" y="62.4">OE</text>
<text x="110.4" y="61.3">13</text>
<text x="87.3" y="66.3">74HC595</text>
<text x="185.8" y="79.7" transform="rotate(-90 185.8 79.7)">OUT8</text>
<text x="197.3" y="79.7" transform="rotate(-90 197.3 79.7)">OUT1</text>
<text x="203.6" y="78.4" transform="rotate(-90 203.6 78.4)">SDA</text>
<text x="207.4" y="78.2" transform="rotate(-90 207.4 78.2)">SCL</text>
<text x="210" y="78.7" transform="rotate(-90 210 78.7)">GND</text>
<text x="213.8" y="78.5" transform="rotate(-90 213.8 78.5)">VCC</text>
<text x="342.6" y="102.2">GND</text>
<text x="350" y="106.2">BUZZER</text>
<text x="92.9" y="118.2">100uF</text>
<text x="103.9" y="117.1">8</text>
<text x="111.5" y="117.1">16</text>
<text x="130.5" y="114.6">0.1uF</text>
<text x="89.4" y="122.2">3</text>
<text x="89.4" y="124.8">6</text>
<text x="94.4" y="123.4">OUT1</text>
<text x="94.4" y="125.9">OUT2</text>
<text x="101.9" y="123.3">VS</text>
<text x="108.8" y="123.3">VSS</text>
<text x="116.5" y="123.4">IN1</text>
<text x="116.5" y="125.9">IN2</text>
<text x="123.6" y="122.2">2</text>
<text x="123.6" y="124.8">7</text>
<text x="130.5" y="122">100uF</text>
<text x="141.1" y="122.3">M1A</text>
<text x="141.1" y="124.8">M1B</text>
<text x="115.7" y="128.4">EN1</text>
<text x="123.6" y="127.3">1</text>
<text x="137.8" y="127.3">PWM2A</text>
<text x="203.9" y="126.7">GND</text>
<text x="203.9" y="129.2">GPIO1</text>
<text x="203.9" y="131.7">GPIO3</text>
<text x="214.1" y="131.7">GPIO14</text>
<text x="215.2" y="126.7">GPIO4</text>
<text x="215.2" y="129.2">GPIO2</text>
<text x="88.3" y="137.5">11</text>
<text x="115.7" y="136.1">EN2</text>
<text x="123.6" y="137.5">10</text>
<text x="123.6" y="134.9">9</text>
<text x="137.8" y="134.7">PWM2B</text>
<text x="141.1" y="137.5">M2B</text>
<text x="203.9" y="134.3">P_OUT</text>
<text x="203.9" y="136.8">GND</text>
<text x="214.1" y="134.3">GPIO15</text>
<text x="214.1" y="136.8">GPIO13</text>
<text x="54" y="140.8">0.1uF</text>
<text x="66.9" y="140.8">0.1uF</text>
<text x="88.3" y="140">14</text>
<text x="94.4" y="138.6">OUT3</text>
<text x="94.4" y="141.1">OUT4</text>
<text x="109.1" y="141.6" transform="rotate(-90 109.1 141.6)">GND</text>
<text x="116.5" y="138.6">IN3</text>
<text x="116.5" y="141.1">IN4</text>
<text x="123.6" y="140">15</text>
<text x="141.1" y="140">M2A</text>
<text x="203.9" y="139.4">GPIO0</text>
<text x="203.9" y="141.9">GPIO16</text>
<text x="214.1" y="139.4">GPIO12</text>
<text x="217" y="141.9">GND</text>
<text x="325.6" y="138.3">LM016L</text>
<text x="121.3" y="147.6">L293D</text>
<text x="202.4" y="148.4">ESP32-CAM</text>
<text x="203.9" y="144.4">3.3V</text>
<text x="219.1" y="144.4">5V</text>
<text x="331.6" y="160.7" transform="rotate(-90 331.6 160.7)">VSS</text>
<text x="334.1" y="160.7" transform="rotate(-90 334.1 160.7)">VDD</text>
<text x="336.6" y="160.7" transform="rotate(-90 336.6 160.7)">VEE</text>
<text x="341.7" y="160.7" transform="rotate(-90 341.7 160.7)">RS</text>
<text x="344.3" y="160.7" transform="rotate(-90 344.3 160.7)">RW</text>
<text x="346.8" y="160.7" transform="rotate(-90 346.8 160.7)">E</text>
<text x="351.9" y="160.7" transform="rotate(-90 351.9 160.7)">D0</text>
<text x="354.4" y="160.7" transform="rotate(-90 354.4 160.7)">D1</text>
<text x="357" y="160.7" transform="rotate(-90 357 160.7)">D2</text>
<text x="359.5" y="160.7" transform="rotate(-90 359.5 160.7)">D3</text>
<text x="362" y="160.7" transform="rotate(-90 362 160.7)">D4</text>
<text x="364.6" y="160.7" transform="rotate(-90 364.6 160.7)">D5</text>
<text x="367.1" y="160.7" transform="rotate(-90 367.1 160.7)">D6</text>
<text x="369.7" y="160.7" transform="rotate(-90 369.7 160.7)">D7</text>
<text x="330.4" y="165.7" transform="rotate(-90 330.4 165.7)">1</text>
<text x="332.9" y="165.7" transform="rotate(-90 332.9 165.7)">2</text>
<text x="335.4" y="165.7" transform="rotate(-90 335.4 165.7)">3</text>
<text x="340.5" y="165.7" transform="rotate(-90 340.5 165.7)">4</text>
<text x="343.1" y="165.7" transform="rotate(-90 343.1 165.7)">5</text>
<text x="345.6" y="165.7" transform="rotate(-90 345.6 165.7)">6</text>
<text x="350.7" y="165.7" transform="rotate(-90 350.7 165.7)">7</text>
<text x="353.2" y="165.7" transform="rotate(-90 353.2 165.7)">8</text>
<text x="355.8" y="165.7" transform="rotate(-90 355.8 165.7)">9</text>
<text x="358.3" y="166.8" transform="rotate(-90 358.3 166.8)">10</text>
<text x="360.8" y="166.7" transform="rotate(-90 360.8 166.7)">11</text>
<text x="363.4" y="166.8" transform="rotate(-90 363.4 166.8)">12</text>
<text x="365.9" y="166.8" transform="rotate(-90 365.9 166.8)">13</text>
<text x="368.5" y="166.8" transform="rotate(-90 368.5 166.8)">14</text>
<text x="340.5" y="179.7" transform="rotate(-90 340.5 179.7)">4</text>
<text x="343.1" y="179.7" transform="rotate(-90 343.1 179.7)">5</text>
<text x="345.6" y="179.7" transform="rotate(-90 345.6 179.7)">6</text>
<text x="348.1" y="179.7" transform="rotate(-90 348.1 179.7)">7</text>
<text x="350.7" y="179.7" transform="rotate(-90 350.7 179.7)">9</text>
<text x="353.2" y="179.7" transform="rotate(-90 353.2 179.7)">10</text>
<text x="355.8" y="179.7" transform="rotate(-90 355.8 179.7)">11</text>
<text x="358.3" y="179.7" transform="rotate(-90 358.3 179.7)">12</text>
<text x="130.8" y="189.8">0.1uF</text>
<text x="341.7" y="186.1" transform="rotate(-90 341.7 186.1)">P0</text>
<text x="344.3" y="186.1" transform="rotate(-90 344.3 186.1)">P1</text>
<text x="346.8" y="186.1" transform="rotate(-90 346.8 186.1)">P2</text>
<text x="349.3" y="186.1" transform="rotate(-90 349.3 186.1)">P3</text>
<text x="351.9" y="186.1" transform="rotate(-90 351.9 186.1)">P4</text>
<text x="354.4" y="186.1" transform="rotate(-90 354.4 186.1)">P5</text>
<text x="357" y="186.1" transform="rotate(-90 357 186.1)">P6</text>
<text x="359.5" y="186.1" transform="rotate(-90 359.5 186.1)">P7</text>
<text x="362.8" y="187.8">PCF8574</text>
<text x="89.7" y="197.4">3</text>
<text x="93.2" y="193.3">100uF</text>
<text x="104.2" y="192.3">8</text>
<text x="111.8" y="192.3">16</text>
<text x="123.9" y="197.4">2</text>
<text x="130.8" y="197.1">100uF</text>
<text x="141.9" y="197.4">M3A</text>
<text x="341.7" y="196.3" transform="rotate(-90 341.7 196.3)">SCL</text>
<text x="344.3" y="196.3" transform="rotate(-90 344.3 196.3)">SDA</text>
<text x="349.3" y="196.3" transform="rotate(-90 349.3 196.3)">INT</text>
<text x="354.4" y="196.3" transform="rotate(-90 354.4 196.3)">A0</text>
<text x="357" y="196.3" transform="rotate(-90 357 196.3)">A1</text>
<text x="359.5" y="196.3" transform="rotate(-90 359.5 196.3)">A2</text>
<text x="89.7" y="199.9">6</text>
<text x="94.7" y="198.5">OUT1</text>
<text x="94.7" y="201.1">OUT2</text>
<text x="102.2" y="198.5">VS</text>
<text x="109.1" y="198.5">VSS</text>
<text x="116" y="203.6">EN1</text>
<text x="116.8" y="198.5">IN1</text>
<text x="116.8" y="201.1">IN2</text>
<text x="123.9" y="199.9">7</text>
<text x="123.9" y="202.5">1</text>
<text x="138.5" y="202.5">PWM0B</text>
<text x="141.9" y="200">M3B</text>
<text x="340.5" y="202.4" transform="rotate(-90 340.5 202.4)">14</text>
<text x="343.1" y="202.4" transform="rotate(-90 343.1 202.4)">15</text>
<text x="348.1" y="202.4" transform="rotate(-90 348.1 202.4)">13</text>
<text x="353.2" y="201.2" transform="rotate(-90 353.2 201.2)">1</text>
<text x="355.8" y="201.2" transform="rotate(-90 355.8 201.2)">2</text>
<text x="358.3" y="201.2" transform="rotate(-90 358.3 201.2)">3</text>
<text x="138.3" y="209.9">PWM0A</text>
<text x="198.8" y="207.9">18</text>
<text x="198.8" y="205.3">19</text>
<text x="88.5" y="212.6">11</text>
<text x="88.5" y="215.2">14</text>
<text x="94.7" y="213.8">OUT3</text>
<text x="116" y="211.2">EN2</text>
<text x="116.8" y="213.8">IN3</text>
<text x="123.9" y="212.6">10</text>
<text x="123.9" y="215.2">15</text>
<text x="123.9" y="210.1">9</text>
<text x="141.6" y="212.7">M4B</text>
<text x="141.6" y="215.2">M4A</text>
<text x="198.8" y="215.5">13</text>
<text x="198.8" y="210.7">14</text>
<text x="198.8" y="213.2">15</text>
<text x="54" y="216">0.1uF</text>
<text x="66.9" y="216">0.1uF</text>
<text x="94.7" y="216.3">OUT4</text>
<text x="109.3" y="216.8" transform="rotate(-90 109.3 216.8)">GND</text>
<text x="116.8" y="216.3">IN4</text>
<text x="167.6" y="216.7">DIR_LATCH</text>
<text x="171.4" y="219.3">PWM2A</text>
<text x="198.8" y="220.6">11</text>
<text x="198.8" y="218">12</text>
<text x="121.5" y="222.8">L293D</text>
<text x="170.1" y="226.7">DIR_SER</text>
<text x="198.8" y="223.1">10</text>
<text x="199.9" y="227.9">8</text>
<text x="199.9" y="225.6">9</text>
<text x="199.9" y="233.5">7</text>
<text x="170.3" y="239.6">DIR_CLK</text>
<text x="171.4" y="234.5">PWM0A</text>
<text x="171.4" y="237.1">PWM0B</text>
<text x="199.9" y="238.3">5</text>
<text x="199.9" y="235.8">6</text>
<text x="261.5" y="239.9">A1</text>
<text x="261.5" y="237.3">A0</text>
<text x="171.4" y="242.1">PWM2B</text>
<text x="199.9" y="246">2</text>
<text x="199.9" y="243.4">3</text>
<text x="199.9" y="240.9">4</text>
<text x="261.5" y="244.9">A3</text>
<text x="261.5" y="242.4">A2</text>
<text x="199.9" y="251">0</text>
<text x="199.9" y="248.5">1</text>
<text x="261.5" y="250">A5</text>
<text x="261.5" y="247.5">A4</text>
</g>
<g font-size="2.1" fill="#0f0">
<text x="349.5" y="47.4">80</text>
<text x="349.5" y="50">27</text>
</g>
<g font-size="2.1" fill="#008000">
<text x="54.4" y="120.1">+88.8</text>
<text x="54.4" y="195.2">+88.8</text>
</g>
<g font-size="1.9" fill="#c00000">
<text x="343.8" y="47.3">&gt;</text>
<text x="344.8" y="53.6">%RH</text>
</g>
<text font-size="1.9" fill="#808080" x="352" y="53.6">°C</text>
<g font-size="1.9" fill="#fff">
<text x="209.8" y="202.7" transform="rotate(-180 209.8 202.7)">PC5</text>
<text x="238" y="198.7" transform="rotate(90 238 198.7)">ON</text>
<text x="257.1" y="200.2" transform="rotate(90 257.1 200.2)">Reset BTN</text>
<text x="210" y="205.3" transform="rotate(-180 210 205.3)">PC4</text>
<text x="213.1" y="208.1" transform="rotate(-180 213.1 208.1)">AREF</text>
<text x="212.6" y="210.6" transform="rotate(-180 212.6 210.6)">GND</text>
<text x="215.8" y="213.1" transform="rotate(-180 215.8 213.1)">PB5/SCK</text>
<text x="216.5" y="215.4" transform="rotate(-180 216.5 215.4)">PB4/MISO</text>
<text x="218.8" y="220.8" transform="rotate(-180 218.8 220.8)">~ PB2/OC1B</text>
<text x="224" y="218.2" transform="rotate(-180 224 218.2)">~ PB3/MOSI/OC2A</text>
<text x="256.3" y="216.7" transform="rotate(-180 256.3 216.7)">RESET</text>
<text x="219" y="223.1" transform="rotate(-180 219 223.1)">~ PB1/OC1A</text>
<text x="221.9" y="225.6" transform="rotate(-180 221.9 225.6)">PB0/ICP1/CLKO</text>
<text x="216.2" y="230.9" transform="rotate(-180 216.2 230.9)">PD7/AIN1</text>
<text x="217.8" y="233.5" transform="rotate(-180 217.8 233.5)">~ PD7/AIN1</text>
<text x="244.6" y="229.6" transform="rotate(90 244.6 229.6)">ANALOG IN</text>
<text x="218.7" y="238.5" transform="rotate(-180 218.7 238.5)">PD4/T0/XCK</text>
<text x="221.4" y="236" transform="rotate(-180 221.4 236)">~ PD5/T1/OC0B</text>
<text x="256" y="237.5" transform="rotate(-180 256 237.5)">PC1/ADC1</text>
<text x="256" y="235" transform="rotate(-180 256 235)">PC0/ADC0</text>
<text x="215.7" y="245.7" transform="rotate(-180 215.7 245.7)">PD1/TXD</text>
<text x="216.2" y="243.4" transform="rotate(-180 216.2 243.4)">PD2/INT0</text>
<text x="223.1" y="241.1" transform="rotate(-180 223.1 241.1)">~ PD3/INT1/OC2B</text>
<text x="256.2" y="244.9" transform="rotate(-180 256.2 244.9)">PC4/ADC4/SDA</text>
<text x="256.3" y="242.6" transform="rotate(-180 256.3 242.6)">PC3/ADC3</text>
<text x="256.3" y="240.1" transform="rotate(-180 256.3 240.1)">PC2/ADC2</text>
<text x="215.8" y="248.2" transform="rotate(-180 215.8 248.2)">PD0/RXD</text>
<text x="256.4" y="247.4" transform="rotate(-180 256.4 247.4)">PC5/ADC5/SCL</text>
</g>
<text font-size="1.4" fill="#c00000" x="311" y="164.7" transform="rotate(-90 311 164.7)">54%</text>
<g font-size="1.4" fill="#fff">
<text x="235.8" y="231.6" transform="rotate(-90 235.8 231.6)">1121</text>
<text x="234.6" y="239.9" transform="rotate(-90 234.6 239.9)">ATMEGA328P-PU</text>
</g>
</svg>
